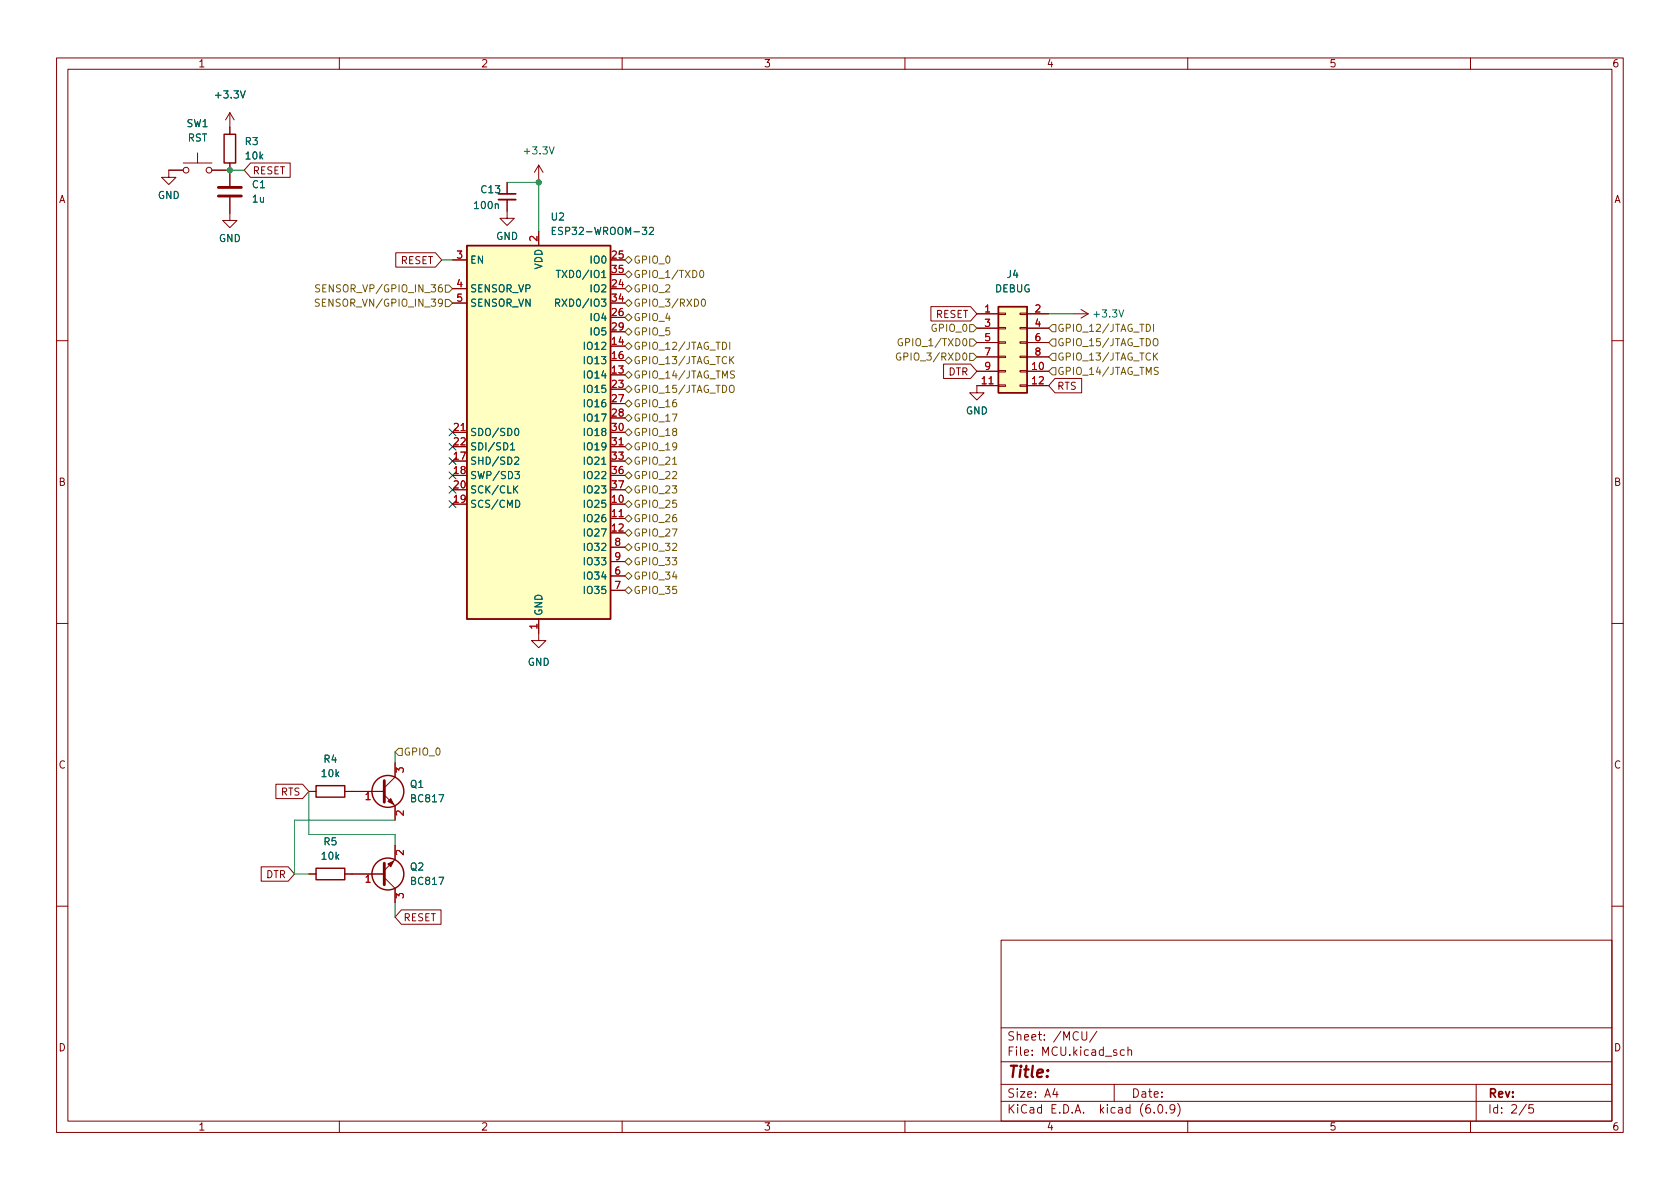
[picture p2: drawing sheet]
<svg xmlns="http://www.w3.org/2000/svg" width="297mm" height="210mm" viewBox="0 0 297 210" stroke-linecap="round" stroke-linejoin="round" font-family="sans-serif">
<g fill="none" stroke="#840000" stroke-width=".18">
<path d="M10 10.2h277v190.1h-277zM12 12.2h273v186.1h-273zM40.6 19.9v3.8M40.6 19.9l-.7 1.3M40.6 19.9l.8 1.3M60 10.2v2M110 10.2v2M160 10.2v2M210 10.2v2M260 10.2v2M32.4 30.1h-2.6v1.3h1.3l-1.3 1.2-1.2-1.2h1.2M32.4 28.8h5.1"/>
<path d="M34.9 27v1.8M37.5 30.1h2.5M40.6 34.9v4.1h1.3l-1.3 1.3-1.2-1.3h1.2M40.6 28.8v4.1M44.3 28.8h7v2.6h-7l-1.1-1.3zM89.7 35.3v3.3h1.2l-1.2 1.3-1.3-1.3h1.3M89.7 32.3v2M95.2 29.2v2.5M95.2 29.2l-.7 1.3M95.2 29.2l.8 1.3M70 44.7h7l1.1 1.3-1.1 1.2h-7zM80 46h2.5"/>
<path d="M80 51h2.5M80 53.6h2.5M95.2 40.9v2.5M164.6 54.2h7l1.1 1.3-1.1 1.3h-7zM172.7 55.5h3.8M172.7 58h3.8M176.5 57.9h1.3v.3h-1.3zM176.5 55.4h1.3v.2h-1.3zM180.3 57.9h1.3v.3h-1.3zM180.3 55.4h1.3v.2h-1.3zM181.6 55.5h3.8M181.6 58h3.8"/>
<path d="M189.9 55.5h2.5M191.1 54.7l1.3 .8M192.4 55.5l-1.3 .8M10 60.2h2M80 76.4h2.5M107.9 79h2.6M166.8 64.4h4.8l1.1 1.3-1.1 1.2h-4.8zM172.7 65.7h3.8M172.7 60.6h3.8M172.7 63.1h3.8M176.5 68.1h1.3v.2h-1.3zM176.5 65.5h1.3v.3h-1.3z"/>
<path d="M176.5 63h1.3v.2h-1.3zM176.5 60.4h1.3v.3h-1.3zM176.5 68.2h-3.8v1.3h1.3l-1.3 1.2-1.3-1.2h1.3M180.3 68.1h1.3v.2h-1.3zM180.3 65.5h1.3v.3h-1.3zM180.3 63h1.3v.2h-1.3zM180.3 60.4h1.3v.3h-1.3zM181.6 65.7h3.8M181.6 68.2h3.8M181.6 60.6h3.8M181.6 63.1h3.8M186.5 66.9h4.7v2.6h-4.7l-1.1-1.3z"/>
<path d="M285 60.2h2M107.9 91.7h2.6M107.9 96.8h2.6M107.9 99.3h2.6M10 110.2h2M95.2 109.5v3.8h1.3l-1.3 1.2-1.2-1.2h1.2M107.9 101.8h2.6M107.9 104.4h2.6M285 110.2h2M48.8 138.7h4.7l1.1 1.2-1.1 1.3h-4.7zM54.6 139.9h1.3M61 139.9h6.9"/>
<path d="M69.8 134.9v2.5l-1.9 1.9M46.2 153.3h4.8l1.1 1.3-1.1 1.2h-4.8zM54.6 154.6h1.3M61 154.6h6.9M67.9 140.6l1.9 1.9v2.5M67.9 155.2l1.9 1.9v2.5M69.8 149.5v2.5l-1.9 1.9M10 160.2h2M71 160.9h7v2.5h-7l-1.2-1.2zM177 166.3h108v32h-108zM285 160.2h2M60 198.3v2"/>
<path d="M110 198.3v2M160 198.3v2M177 194.8h108M177 191.8h108M177 187.8h108M177 181.8h108M186.5 192.5l-.4 1h1M186.9 193v1M191.3 182.4v1.2l.3 .3h.4l.1-.3v-1.2M193.9 182.4l-1.3 1.9M197 191.8v3M198.8 185.7l-.4-.1-.3 .3v.4l.1 .3h.6"/>
<path d="M199.4 185.8l.2-.2 .4 .1 .1 .9M199.4 185.1v1.5M204.1 196.7v.1M204.9 195.4l.2-.1a.81 .81 0 0 1 .6 .7 .81 .81 0 0 1-.3 .8h-.2a.81 .81 0 0 1-.6-.6 .81 .81 0 0 1 .3-.8zM206.2 196.7v.1M207.7 196l-.3 .3h-.3l-.2-.3 .1-.6 .4-.1 .2 .2a.99 .99 0 0 1-.3 1.3h-.3M208.2 195.1a1.72 1.72 0 0 1 0 2.3M210 198.3v2M260 198.3v2M261 191.8v6.5M269.9 195.3l-1.3 1.9M271.1 195.3h-.7l-.1 .7 .2-.1 .5 .1 .2 .2-.1 .5-.2 .1-.6-.1"/>
<circle cx="32.9" cy="30.1" r=".51"/>
<circle cx="37" cy="30.1" r=".51"/>
</g>
<g fill="#ffffc2" stroke="#ffffc2" stroke-width=".18">
<path d="M82.5 43.4h25.4v66.1h-25.4z"/>
<path d="M176.5 54.2h5.1v15.3h-5.1z"/>
</g>
<g fill="none" stroke="#840000" stroke-width=".25">
<path d="M39.6 23.7h2.1v5.1h-2.1zM82.5 43.4h25.4v66.1h-25.4zM176.5 54.2h5.1v15.3h-5.1zM55.9 138.9h5.1v2.1h-5.1zM55.9 153.5h5.1v2.1h-5.1z"/>
<circle cx="68.6" cy="139.9" r="2.82"/>
<circle cx="68.6" cy="154.6" r="2.82"/>
</g>
<g fill="none" stroke="#006464" stroke-width=".18">
<path d="M97.7 40.8h.4M98.2 53.6l.6-.1 .2-.2-.1-.3-.7-.1v1.3M98.3 40.2h-.6v1.3h.6M98.4 47.8h.7M98.5 53.6l.5 .6M98.7 47.8v1.3M114.8 40.3l.5-.1 .3 .4-.8 .9h.8M90.3 78.7l.3-.4v1.3M90.3 79.6h.7M91.1 75.9l.2-.1a.68 .68 0 0 1 .4 .6 .68 .68 0 0 1-.4 .6l-.2-.1-.1-.4zM91 81l.5-.2 .2 .4-.8 .9h.8M91 86.5l.5 .7"/>
<path d="M91.1 83.4h.7l-.4 .5 .4 .1v.5l-.2 .1-.5-.1M91.2 88.5a.64 .64 0 0 1 .7 .6 .64 .64 0 0 1-.7 .6zM91.5 85.9l-.7 .7"/>
</g>
<path d="M88.1 35.3h3.1" fill="none" stroke="#840000" stroke-width=".33"/>
<path d="M88.1 34.3h3.1" fill="none" stroke="#840000" stroke-width=".3"/>
<path d="M38.6 34.7h4.1M38.6 33.1h4.1M67.9 138v3.9M67.9 152.6v3.9" fill="none" stroke="#840000" stroke-width=".51"/>
<g fill="#840000" stroke="#840000" stroke-width=".18">
<path d="M68.6 152.8l1-.5-.5 1z"/>
<path d="M68.6 141.7l.5-.5 .5 1z"/>
</g>
<g fill="none" stroke="#725600" stroke-width=".18">
<path d="M56.5 53l-.5-.1-.2 .1v.4l.5 .2 .2 .3-.3 .3-.5-.1M56.5 50.4h-.5l-.1 .1v.3l.5 .3 .1 .3-.2 .2h-.5M78.7 53h.7l.6 .6-.6 .6h-.7zM78.7 50.4h.7l.6 .6-.6 .7h-.7zM110.5 48.5l.6-.6 .7 .6-.7 .6zM110.5 51l.6-.6 .7 .6-.7 .7zM110.5 46l.6-.7 .7 .7-.7 .6zM110.5 56.1l.6-.6 .7 .6-.7 .7zM110.5 53.6l.6-.6 .7 .6-.7 .6zM110.5 58.7l.6-.7 .7 .7-.7 .6zM123.8 47.9l.2-.1a.68 .68 0 0 1 .4 .6 .68 .68 0 0 1-.4 .7l-.2-.1-.1-.4zM124.1 53l.2-.1a.68 .68 0 0 1 .4 .6 .68 .68 0 0 1-.4 .7l-.2-.2-.1-.3z"/>
<path d="M159.5 59.9a.59 .59 0 0 0-.7 .6 .59 .59 0 0 0 .7 .6l.1-.5h-.3M171.4 57.4h.7l.6 .6-.6 .7h-.7zM171.4 59.9h.7l.6 .7-.6 .6h-.7zM186.1 57.4h.6v1.3h-.6l-.7-.7zM186.1 59.9h.6v1.3h-.6l-.7-.6zM204 57.3v1.3M204.1 59.9h.1a.43 .43 0 0 1 .5 .4v.4a.42 .42 0 0 1-.4 .5 .42 .42 0 0 1-.4-.5v-.4zM110.5 73.9l.6-.6 .7 .6-.7 .6zM110.5 79l.6-.6 .7 .6-.7 .6zM110.5 76.4l.6-.6 .7 .6-.7 .7zM110.5 71.4l.6-.7 .7 .7-.7 .6zM110.5 66.3l.6-.6 .7 .6-.7 .6z"/>
<path d="M110.5 63.7l.6-.6 .7 .6-.7 .7zM110.5 68.8l.6-.6 .7 .6-.7 .7zM110.5 61.2l.6-.6 .7 .6-.7 .6zM129 60.5v1.3M129.1 68.2l.2-.1a.43 .43 0 0 1 .5 .5v.4a.42 .42 0 0 1-.4 .4 .42 .42 0 0 1-.4-.4v-.4zM129.2 63.6l.5 .7M129.7 63.1l-.7 .7M129.9 65.7l-.5-.1-.2 .1v.4l.5 .2 .2 .3-.3 .3-.5-.1M159.2 62.5a.59 .59 0 0 0-.7 .6 .59 .59 0 0 0 .7 .5l.1-.5h-.3M171.4 62.5h.7l.6 .6-.6 .6h-.7zM186.1 62.5h.6v1.2h-.6l-.7-.6zM186.1 65h.6v1.3h-.6l-.7-.6z"/>
<path d="M204.1 63l.6 .7M204.7 62.4l-.7 .7M204.8 65h-.5l-.2 .1v.3l.6 .3 .1 .3-.2 .2h-.5M110.5 91.7l.6-.6 .7 .6-.7 .6zM110.5 96.8l.6-.7 .7 .7-.7 .6zM110.5 89.1l.6-.6 .7 .6-.7 .7zM110.5 81.5l.6-.6 .7 .6-.7 .7zM110.5 86.6l.6-.6 .7 .6-.7 .6zM110.5 84.1l.6-.7 .7 .7-.7 .6zM110.5 94.2l.6-.6 .7 .6-.7 .7zM110.5 99.3l.6-.6 .7 .6-.7 .6zM118.9 82.1h.7"/>
<path d="M110.5 104.4l.6-.6 .7 .6-.7 .6zM110.5 101.8l.6-.6 .7 .6-.7 .7zM70.5 132.3h.6v1.3h-.6l-.7-.6z"/>
</g>
<path d="M40 30.1h3.2M89.7 32.3h5.5M95.2 31.7v9.2M78.1 46h1.9M185.4 55.5h4.5M54.6 139.9v7.7h15.2v1.9M69.8 133v1.9M69.8 145h-17.7v9.6h2.5M69.8 159.6v2.6" fill="none" stroke="#009600" stroke-width=".18"/>
<path d="M79.4 75.8l1.2 1.3M79.4 78.4l1.2 1.2M80.6 75.8l-1.2 1.3M80.6 78.4l-1.2 1.2M79.4 80.9l1.2 1.2M79.4 88.5l1.2 1.3M79.4 86l1.2 1.2M79.4 83.5l1.2 1.2M80.6 80.9l-1.2 1.2M80.6 88.5l-1.2 1.3M80.6 86l-1.2 1.2M80.6 83.5l-1.2 1.2" fill="none" stroke="#000084" stroke-width=".18"/>
<g fill="#009600" stroke="#009600" stroke-width=".18">
<circle cx="95.2" cy="32.3" r=".46"/>
<circle cx="40.6" cy="30.1" r=".46"/>
</g>
<text font-size="2.8" fill="#840000" x="178" y="190.6">Title:</text>
<g font-size="2.1" fill="#840000">
<text x="178" y="184">Sheet: /MCU/</text>
<text x="178" y="186.7">File: MCU.kicad_sch</text>
<text x="178" y="196.9">KiCad E.D.A. kicad (6.0.9)</text>
<text x="178" y="194.1">Size: A4</text>
<text x="200" y="194.1">Date:</text>
<text x="263" y="194.1">Rev:</text>
<text x="263" y="196.9">Id: 2/5</text>
</g>
<g font-size="1.8" fill="#840000">
<text x="35" y="11.9">1</text>
<text x="85" y="11.9">2</text>
<text x="135" y="11.9">3</text>
<text x="185" y="11.9">4</text>
<text x="235" y="11.9">5</text>
<text x="285" y="11.9">6</text>
<text x="10.3" y="35.9">A</text>
<text x="44.6" y="30.8">RESET</text>
<text x="285.3" y="35.9">A</text>
<text x="70.8" y="46.7">RESET</text>
<text x="165.4" y="56.2">RESET</text>
<text x="167.7" y="66.4">DTR</text>
<text x="186.8" y="68.9">RTS</text>
<text x="10.3" y="85.9">B</text>
<text x="285.3" y="85.9">B</text>
<text x="10.3" y="135.9">C</text>
<text x="285.3" y="135.9">C</text>
<text x="49.6" y="140.7">RTS</text>
<text x="47" y="155.3">DTR</text>
<text x="71.3" y="162.9">RESET</text>
<text x="10.3" y="185.9">D</text>
<text x="285.3" y="185.9">D</text>
<text x="35" y="199.9">1</text>
<text x="85" y="199.9">2</text>
<text x="135" y="199.9">3</text>
<text x="185" y="199.9">4</text>
<text x="235" y="199.9">5</text>
<text x="285" y="199.9">6</text>
</g>
<g font-size="1.8" fill="#006464">
<text x="38.3" y="17.4">+3.3V</text>
<text x="33" y="22.5">SW1</text>
<text x="33.2" y="25">RST</text>
<text x="43.4" y="25.6">R3</text>
<text x="43.5" y="28.2">10k</text>
<text x="92.9" y="27.3">+3.3V</text>
<text x="27.9" y="35.2">GND</text>
<text x="44.6" y="33.3">C1</text>
<text x="44.7" y="35.8">1u</text>
<text x="85.1" y="34.2">C13</text>
<text x="84" y="37">100n</text>
<text x="97.5" y="39">U2</text>
<text x="98.7" y="41.5">ESP32-WROOM-32</text>
<text x="38.7" y="42.8">GND</text>
<text x="83.1" y="46.6">EN</text>
<text x="87.7" y="42.4">GND</text>
<text x="95.9" y="47.7" transform="rotate(-90 95.9 47.7)">VDD</text>
<text x="104.6" y="46.6">IO0</text>
<text x="83.1" y="51.7">SENSOR_VP</text>
<text x="99.6" y="49.1">TXD0/IO1</text>
<text x="104.6" y="51.7">IO2</text>
<text x="175.9" y="51.7">DEBUG</text>
<text x="178.1" y="49.1">J4</text>
<text x="83.1" y="54.2">SENSOR_VN</text>
<text x="99.4" y="54.2">RXD0/IO3</text>
<text x="104.6" y="56.8">IO4</text>
<text x="104.6" y="59.3">IO5</text>
<text x="193.6" y="56.1">+3.3V</text>
<text x="103.6" y="61.8">IO12</text>
<text x="103.6" y="64.4">IO13</text>
<text x="103.6" y="66.9">IO14</text>
<text x="103.6" y="69.5">IO15</text>
<text x="83.1" y="77.1">SDO/SD0</text>
<text x="103.6" y="72">IO16</text>
<text x="103.6" y="74.5">IO17</text>
<text x="103.6" y="77.1">IO18</text>
<text x="170.8" y="73.3">GND</text>
<text x="83.1" y="82.2">SHD/SD2</text>
<text x="83.1" y="79.6">SDI/SD1</text>
<text x="103.6" y="79.6">IO19</text>
<text x="103.6" y="82.2">IO21</text>
<text x="83.1" y="84.7">SWP/SD3</text>
<text x="83.1" y="89.8">SCS/CMD</text>
<text x="83.1" y="87.2">SCK/CLK</text>
<text x="103.6" y="89.8">IO25</text>
<text x="103.6" y="84.7">IO22</text>
<text x="103.6" y="87.2">IO23</text>
<text x="103.6" y="92.3">IO26</text>
<text x="103.6" y="94.9">IO27</text>
<text x="103.6" y="97.4">IO32</text>
<text x="103.6" y="99.9">IO33</text>
<text x="103.6" y="102.5">IO34</text>
<text x="103.6" y="105">IO35</text>
<text x="95.9" y="109" transform="rotate(-90 95.9 109)">GND</text>
<text x="93.3" y="117.7">GND</text>
<text x="56.9" y="137.4">10k</text>
<text x="57.3" y="134.9">R4</text>
<text x="72.6" y="139.3">Q1</text>
<text x="72.8" y="141.9">BC817</text>
<text x="57.3" y="149.5">R5</text>
<text x="56.9" y="152">10k</text>
<text x="72.6" y="153.9">Q2</text>
<text x="72.8" y="156.5">BC817</text>
</g>
<g font-size="1.8" fill="#a90000">
<text x="80.8" y="45.7">3</text>
<text x="95" y="42.7" transform="rotate(-90 95 42.7)">2</text>
<text x="108.2" y="45.7">25</text>
<text x="80.8" y="50.8">4</text>
<text x="80.8" y="53.3">5</text>
<text x="108.2" y="50.8">24</text>
<text x="108.2" y="53.3">34</text>
<text x="108.2" y="48.3">35</text>
<text x="108.2" y="55.9">26</text>
<text x="108.2" y="58.4">29</text>
<text x="174.1" y="55.2">1</text>
<text x="174.1" y="57.8">3</text>
<text x="183" y="55.2">2</text>
<text x="183" y="57.8">4</text>
<text x="108.2" y="61">14</text>
<text x="108.2" y="63.5">16</text>
<text x="174.1" y="60.3">5</text>
<text x="174.1" y="62.9">7</text>
<text x="174.1" y="65.4">9</text>
<text x="182.5" y="65.4">10</text>
<text x="183" y="60.3">6</text>
<text x="183" y="62.9">8</text>
<text x="108.2" y="66">13</text>
<text x="108.2" y="68.6">23</text>
<text x="108.2" y="71.1">27</text>
<text x="173.6" y="67.9">11</text>
<text x="182.5" y="67.9">12</text>
<text x="80.3" y="76.2">21</text>
<text x="108.2" y="73.7">28</text>
<text x="108.2" y="76.2">30</text>
<text x="80.3" y="81.3">17</text>
<text x="80.3" y="83.8">18</text>
<text x="80.3" y="78.7">22</text>
<text x="108.2" y="78.7">31</text>
<text x="108.2" y="81.3">33</text>
<text x="108.2" y="83.8">36</text>
<text x="80.3" y="88.9">19</text>
<text x="80.3" y="86.4">20</text>
<text x="108.2" y="88.9">10</text>
<text x="108.2" y="86.4">37</text>
<text x="108.2" y="91.4">11</text>
<text x="108.2" y="94">12</text>
<text x="108.7" y="101.6">6</text>
<text x="108.7" y="96.5">8</text>
<text x="108.7" y="99.1">9</text>
<text x="108.7" y="104.1">7</text>
<text x="95" y="111.2" transform="rotate(-90 95 111.2)">1</text>
<text x="71.4" y="136.6" transform="rotate(-90 71.4 136.6)">3</text>
<text x="64.6" y="141.5">1</text>
<text x="71.4" y="144.3" transform="rotate(-90 71.4 144.3)">2</text>
<text x="71.4" y="151.2" transform="rotate(-90 71.4 151.2)">2</text>
<text x="64.6" y="156.1">1</text>
<text x="71.4" y="158.9" transform="rotate(-90 71.4 158.9)">3</text>
</g>
<g font-size="1.8" fill="#725600">
<text x="112" y="46.6">GPIO_0</text>
<text x="57.1" y="51.7">SENSOR_VP/GPIO_IN_36</text>
<text x="112" y="49.1">GPIO_1/TXD0</text>
<text x="112" y="51.7">GPIO_2</text>
<text x="57" y="54.2">SENSOR_VN/GPIO_IN_39</text>
<text x="112" y="56.8">GPIO_4</text>
<text x="112" y="54.2">GPIO_3/RXD0</text>
<text x="112" y="59.3">GPIO_5</text>
<text x="164.9" y="58.7">GPIO_0</text>
<text x="186.9" y="58.7">GPIO_12/JTAG_TDI</text>
<text x="112" y="64.4">GPIO_13/JTAG_TCK</text>
<text x="112" y="61.8">GPIO_12/JTAG_TDI</text>
<text x="159.7" y="63.7">GPIO_3/RXD0</text>
<text x="159.9" y="61.2">GPIO_1/TXD0</text>
<text x="186.9" y="63.7">GPIO_13/JTAG_TCK</text>
<text x="186.9" y="61.2">GPIO_15/JTAG_TDO</text>
<text x="112" y="66.9">GPIO_14/JTAG_TMS</text>
<text x="112" y="69.5">GPIO_15/JTAG_TDO</text>
<text x="186.9" y="66.3">GPIO_14/JTAG_TMS</text>
<text x="112" y="74.5">GPIO_17</text>
<text x="112" y="77.1">GPIO_18</text>
<text x="112" y="72">GPIO_16</text>
<text x="112" y="79.6">GPIO_19</text>
<text x="112" y="82.2">GPIO_21</text>
<text x="112" y="89.8">GPIO_25</text>
<text x="112" y="87.2">GPIO_23</text>
<text x="112" y="84.7">GPIO_22</text>
<text x="112" y="92.3">GPIO_26</text>
<text x="112" y="94.9">GPIO_27</text>
<text x="112" y="97.4">GPIO_32</text>
<text x="112" y="99.9">GPIO_33</text>
<text x="112" y="105">GPIO_35</text>
<text x="112" y="102.5">GPIO_34</text>
<text x="71.3" y="133.6">GPIO_0</text>
</g>
</svg>
